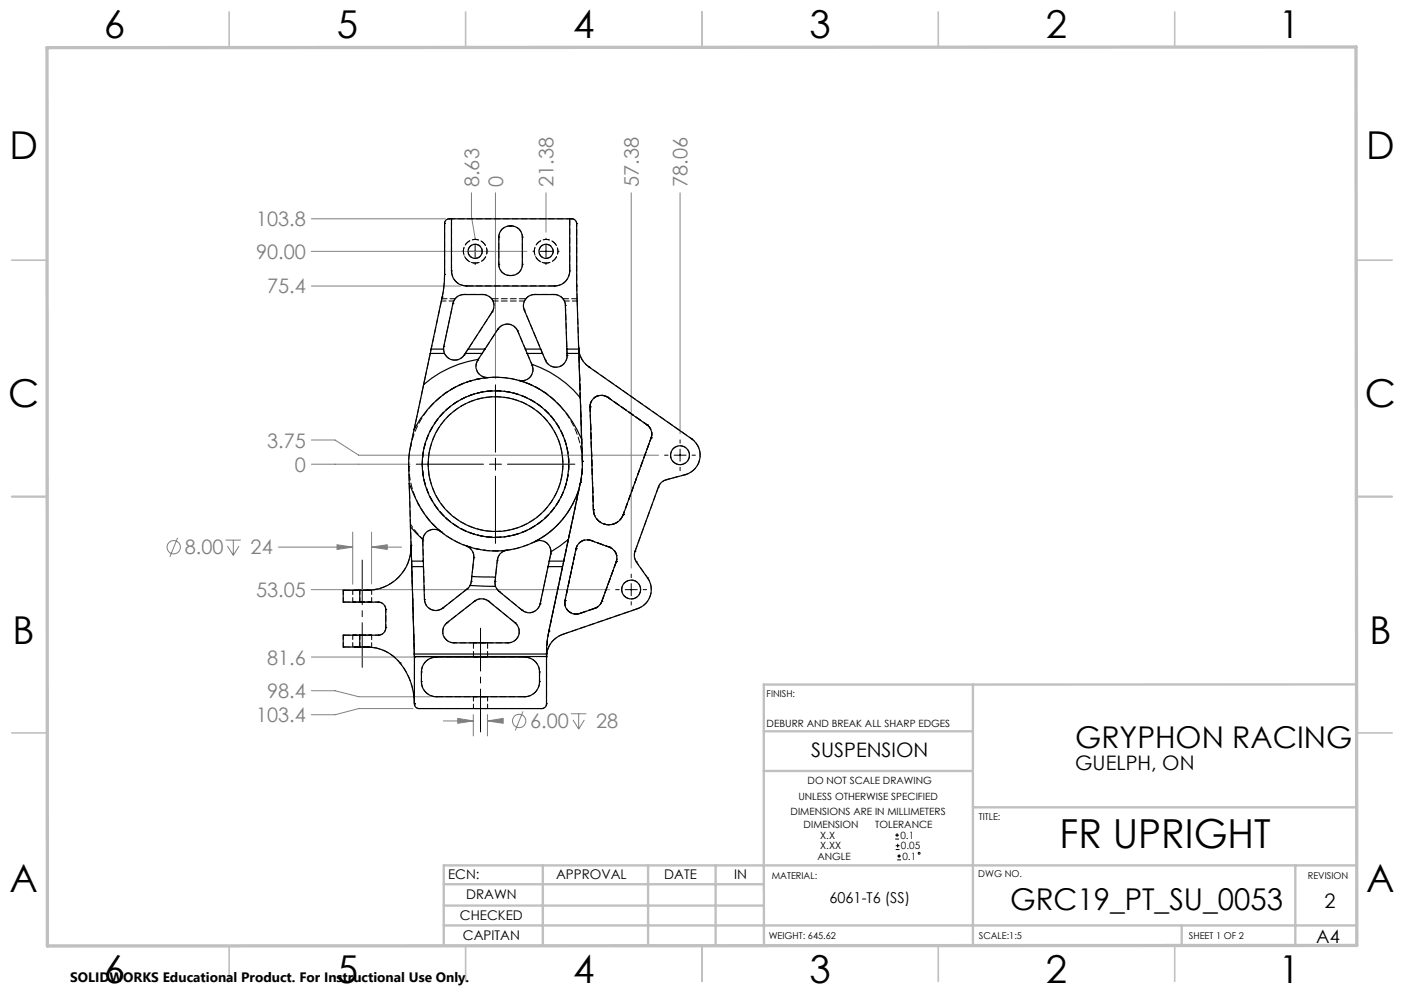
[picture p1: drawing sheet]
<svg xmlns="http://www.w3.org/2000/svg" width="297mm" height="210mm" viewBox="0 0 297 210" stroke-linecap="round" stroke-linejoin="round" font-family="sans-serif">
<g fill="none" stroke="#808080" stroke-width=".21">
<path d="M65.9 53.2h45.6M65.9 46.3h28.3M99.7 40.8v5l.8 4.6M104.8 40.8v39.3M115.5 40.8v8.3M133.5 40.8v79.3M143.9 40.8v50.9M65.9 60.5h31.5M65.9 98.2h20.9M65.9 93.1h5l5 3.2h63.4M37.6 113.7l-1.7 4M47.7 114.2h3.2"/>
<path d="M48.1 115.5l1.3 1.9M49.4 114.2v3.2M50.6 115.5l-1.2 1.9M58.9 115.7h15.7M71.3 115.2l3.3 .5-3.3 .5zM74.6 112.5v11.1M78.6 115.7l3.3-.5v1zM78.6 112.5v11M78.6 115.7h6.3M65.9 124.7h63.1M65.9 139h25.2M65.9 146.1h5l5 1.2h15.2"/>
<path d="M87.4 149.9h-11.5l-5 1.3h-5M93.8 152.5h6.3M96.8 151.9l3.3 .6-3.3 .5zM100.1 151.1v4.5M103.1 152.5l3.3-.6v1.1zM103.1 151.1v4.5M103.1 152.5h3.1M110.6 150.5l-1.6 4M120.8 150.9h3.2M121.2 152.3l1.2 1.9M122.4 150.9v3.3M123.6 152.3l-1.2 1.9"/>
<circle cx="36.7" cy="115.7" r="1.42"/>
<circle cx="109.8" cy="152.5" r="1.41"/>
</g>
<g fill="none" stroke="#000" stroke-width=".21">
<path d="M97.7 53.2h.3M99.2 53.2h2.6M100.5 50.4v.2M100.5 51.9v2.5M100.5 55.7v.2M103 53.2h.3M112.7 53.2h.3M114.2 53.2h2.6M115.5 50.4v.2M115.5 51.9v2.5M115.5 55.7v.2M118 53.2h.3"/>
<path d="M88.1 98.2h14.2M103.5 98.2h2.6M104.8 81.4v14.2M104.8 96.9v2.5M107.4 98.2h14.2M140.6 96.3h.7M142.6 96.3h2.5M143.9 93v.7M143.9 95v2.5M143.9 98.8v.7M146.4 96.3h.7M104.8 100.7v14.2"/>
<path d="M130.2 124.7h.8M132.3 124.7h2.5M133.5 121.4v.8M133.5 123.4v2.6M133.5 127.2v.7M136.1 124.7h.7M189.4 177.4h.8M189.4 176.6h.8M189.5 179.7h.8M189.5 178.8h.8M189.8 176.2v.8M189.9 178.4v.8"/>
<path d="M189.8 181.8h.8M189.8 181h.8M190.2 180.6v.9"/>
<circle cx="194.4" cy="180.4" r=".2"/>
</g>
<path d="M101.6 154.8v-21.9" fill="none" stroke="#000" stroke-width=".21" stroke-dasharray="15.2 1.3 1.3 1.3" stroke-dashoffset="6.2"/>
<path d="M76.6 141.1v-22.7" fill="none" stroke="#000" stroke-width=".21" stroke-dasharray="15.2 1.3 1.3 1.3" stroke-dashoffset="5.8"/>
<g fill="none" stroke="#c0c0c0" stroke-width=".35">
<path d="M48.5 2.5v7.5M98.5 2.5v7.5M148.5 2.5v7.5M198.5 2.5v7.5M248.5 2.5v7.5M2.5 55h7.5M287 55h7.5M2.5 105h7.5M287 105h7.5M2.5 155h7.5M287 155h7.5M48.5 200v7.5"/>
<path d="M98.5 200v7.5M148.5 200v7.5M198.5 200v7.5M248.5 200v7.5"/>
</g>
<g fill="none" stroke="#c0c0c0" stroke-width=".5">
<path d="M161.6 154.6h44.2M205.8 144.8v55.2M287 144.7l-125.4 .1v55.2M161.6 163h44.2M205.8 170.7h81.2M93.9 195.7h193.1M93.9 191.5h67.7M93.9 187h67.7M114.8 183v17M137.1 183v17M151.4 183v17M250 195.8v4.2"/>
<path d="M274 183v16.9M287 183h-193.1v17"/>
</g>
<path d="M9.9 10.1l276.9-.2 .2 190-277 .2z" fill="none" stroke="#c0c0c0" stroke-width=".7"/>
<path d="M96.8 151.9l3.3 .6-3.3 .5zM103.1 152.5l3.3-.6v1.1zM71.3 115.2l3.3 .5-3.3 .5zM78.6 115.7l3.3-.5v1z" fill="#808080"/>
<g fill="none" stroke="#000" stroke-width=".25">
<path d="M95.5 46.3v11a3.2 3.2 0 0 0 3.2 3.2h18.6a3.2 3.2 0 0 0 3.2-3.2v-11M106.2 48.5a2.54 2.54 0 0 1 2.7-.6 2.54 2.54 0 0 1 1.6 2.3v5.7a2.49 2.49 0 0 1-2.5 2.4 2.49 2.49 0 0 1-2.5-2.4v-5.7a2.48 2.48 0 0 1 .7-1.7zM91 74.7l-1.4 6.6M91 74.7h3M91.2 73.8l-.2 .9M91.2 73.8l2.5-11.5 .3-2.4 .1-12.6a.96 .96 0 0 1 .9-1h26a1.02 1.02 0 0 1 1 1v13.2l.4 13.3M91.2 73.8h2.6M93.8 73.8l.2 .9M93.8 73.8l2-9.6a2.34 2.34 0 0 1 2.3-1.9h4a2.35 2.35 0 0 1 2 3.7l-5.1 7.8M94 74.7a2.42 2.42 0 0 0 2.2 1.5 2.42 2.42 0 0 0 2.2-1.5M98.4 74.7h3.6M99 73.8l-.6 .9"/>
<path d="M99 73.8h3.6M101.2 76a23.4 23.4 0 0 0-11.6 5.3M101.2 76a2.42 2.42 0 0 0-.2 2.6 2.42 2.42 0 0 0 2.3 1.3M102 74.7l-.8 1.3M102.6 73.8l-.6 .9M102.6 73.8l2.7-4.2a2.39 2.39 0 0 1 4.2 .4l1.6 3.8M111.1 73.8l.4 .9M111.1 73.8h3.3M111.5 74.7l1 2.3M111.5 74.7h3.3M112.5 77a2.4 2.4 0 0 1-.3 2.6 2.4 2.4 0 0 1-2.5 .9M112.5 77a22.9 22.9 0 0 1 10.2 7.1"/>
<path d="M114.4 73.8l.4 .9M114.4 73.8l-3.5-8.2a2.37 2.37 0 0 1 2.2-3.3h4.1a2.35 2.35 0 0 1 2.4 2.3l.3 9.2M114.8 74.7a3.6 3.6 0 0 0 1.8 2.8 2.43 2.43 0 0 0 3.3-2.8M119.9 73.8v.9M119.9 73.8h2.5M119.9 74.7h2.5M122.4 73.8v.9M122.4 73.6a5.1 5.1 0 0 0 2.1 4l21.8 15.2a4.2 4.2 0 0 1 1.8 4.2 4.2 4.2 0 0 1-3.1 3.4l-4 1.1a2.35 2.35 0 0 0-1.7 1.5l-5 13.6a2.5 2.5 0 0 0 .3 2.3l2.4 3.3a4.3 4.3 0 0 1-2.1 6.5l-15.9 5.5a5 5 0 0 0-3.4 4.7M122.4 74.7l.3 9.4M87.6 90.8a19.2 19.2 0 0 1 19.2-10.9 19.6 19.6 0 0 1 15.3 11.1l.9 1.9M87.6 90.8l-1.1 5.7 .1 5.8M89.6 81.3l-2 9.5"/>
<path d="M122.7 84.1l.3 8.8M123 92.9l.1 6.9-.8 4.2M125.5 84.3a2.43 2.43 0 0 1 3.1-.3l8.2 5.8a2.38 2.38 0 0 1 .9 2.8l-5.9 16.3a3.3 3.3 0 0 1-3.5 2 3.3 3.3 0 0 1-2.8-3.1l-.7-21.7a2.13 2.13 0 0 1 .7-1.8zM86.6 102.3a21.5 21.5 0 0 0 7.8 11 18.5 18.5 0 0 0 27.9-9.3M86.6 102.3l.2 9.1M86.8 111.4l2.6 2.7M86.8 111.4l.3 7.3M87 115.3a9.5 9.5 0 0 1-10.9 9.5M87.1 118.7v1.1M87.1 118.7h2.4M87.1 119.8h2.5M87.1 119.8l.5 18.5"/>
<path d="M89.4 114.1l.1 4.6M89.5 118.7l.1 1.1M89.6 119.8l.2 7a2.4 2.4 0 0 0 3.9 1.8l5.1-4 .6-.8M93.3 112.5a2.42 2.42 0 0 0-3.9 1.6M98.6 115.5a2.42 2.42 0 0 1 1.6 2.5l-.4 3.9M107.2 116.4a2.38 2.38 0 0 0-2 2.1l-.4 3.6M113.1 114.6a2.38 2.38 0 0 1 3.5 2.1M115.9 119.8l-1.6 7.9a2.39 2.39 0 0 1-3.9 1.3l-4.8-3.9-.8-1.1M115.9 119.8h3.1M116.2 118.7l-.3 1.1M116.2 118.7h3M116.6 116.7l-.4 2"/>
<path d="M119 119.8l-2.9 13.7-.5 3.2v1.6M119.2 118.7l-.2 1.1M120.2 114.1l-3.6 2.6M120.2 114.1l-1 4.6M122.3 104l-2.1 10.1M122.6 114.8a2.4 2.4 0 0 1 2.4-.5l3.9 1.4a2.38 2.38 0 0 1 1.5 3.1l-3.1 8.4a2.44 2.44 0 0 1-1.5 1.4l-3.2 1.1a2.36 2.36 0 0 1-3.1-2.7l2.3-10.9 .2-.5zM76.1 127.3h3.9a1.57 1.57 0 0 1 1.6 1.6v3.8a1.57 1.57 0 0 1-1.6 1.6h-3.9M76.1 136.8a9.7 9.7 0 0 1 10.4 6.4 14.9 14.9 0 0 1 1.2 5.7M76.1 134.3h-3.5v2.5h3.5M76.1 124.8h-3.5v2.5h3.5M76.1 124.8v2.5M76.1 134.3v2.5"/>
<path d="M87.6 138.3l.1 .5M87.6 138.3h28M87.7 138.8h27.9M87.7 138.8v10.1M94.3 132l6.1-4.9a2.37 2.37 0 0 1 3 .1l5.6 4.5a2.38 2.38 0 0 1 .7 2.7 2.38 2.38 0 0 1-2.2 1.6h-11.5a2.36 2.36 0 0 1-2.2-1.4 2.36 2.36 0 0 1 .5-2.6zM99.4 123.8l5.4 .2M99.8 121.9l5 .2M99.8 121.9l-.2 1.6-.2 .3M104.8 122.1l-.1 .9 .1 1M115.6 138.3v.5M115.6 138.8v10.1a.96 .96 0 0 1-1 1h-25.9a.96 .96 0 0 1-1-1M89.9 140.1a3.2 3.2 0 0 1 2.4-1.1h18.6a3.2 3.2 0 0 1 3.2 3.1 5 5 0 0 1-.7 4.1 3.2 3.2 0 0 1-2.5 1.1h-18.6a3.2 3.2 0 0 1-3.2-3.1 5.1 5.1 0 0 1 .8-4.1z"/>
<circle cx="100.5" cy="53.2" r="1.49"/>
<circle cx="115.5" cy="53.2" r="1.5"/>
<circle cx="104.8" cy="98.2" r="14.2"/>
<circle cx="104.8" cy="98.2" r="15.5"/>
<circle cx="143.9" cy="96.3" r="1.99"/>
<circle cx="133.5" cy="124.7" r="1.99"/>
</g>
<g fill="none" stroke="#000" stroke-width=".21" stroke-dasharray="1.3 .6" stroke-dashoffset=".6">
<path d="M105.5 50.1v5.8M110.5 50.1v5.8M110.9 65.6l4.5 10.6M86.9 94.3a18.4 18.4 0 0 1 4.3-8.5M90.6 98.1a14.2 14.2 0 0 1 21-12.5 14.2 14.2 0 0 1 1 24.5 14.2 14.2 0 0 1-22-10.8v-1.2M88.5 106.6a18.4 18.4 0 0 0 4.8 5.9M100.2 117.9l-.2 2M113.1 114.5a18.4 18.4 0 0 0 8.1-7.9M131.8 108.8l5.9-16.2M145 100.4a4.3 4.3 0 0 0 3.1-3.4 4.3 4.3 0 0 0-1.8-4.2M76.1 127.3h3.9M77.6 124.8h1h-1"/>
<path d="M77.6 136.8l1 .1-1-.1M80 134.3h-3.9M81.6 128.9v3.8M105 120.5l.2-2M107.5 135.9h-11.5M107.5 135.9a2.38 2.38 0 0 0 2.2-1.5 2.38 2.38 0 0 0-.7-2.7M89.1 144.2v-2.1M114.1 142.1v2.1"/>
</g>
<g fill="none" stroke="#000" stroke-width=".21" stroke-dasharray="1.3 .6" stroke-dashoffset=".3">
<path d="M93.4 63.7h2.6M86.5 98.7l.3 12.2M86.5 98.7v-2.2l.4-2.2M115.5 83.2l-1.8-1.2-2-.9-2-.7M123.2 97.5l-.1 2.3-.3 2.2M136.9 89.8l-8.3-5.8M93.3 112.5a18.4 18.4 0 0 1-6.8-13.8M72.6 134.3v2.5M72.6 124.8v2.5M74.6 124.8v2.5M74.6 134.3v2.5M76.1 136.8v-2.5"/>
<path d="M76.1 127.3v-2.5M78.6 127.3v-2.5M78.6 136.9v-2.6M80 127.3a1.59 1.59 0 0 1 1.6 1.6M81.6 132.7a1.59 1.59 0 0 1-1.6 1.6M104.7 123l.3-2.5M115.6 138.9v-.7M115.6 138.2v.7M115.6 138.7v10.1M100.1 147.3v2.5M103.1 149.8v-2.5"/>
</g>
<g fill="none" stroke="#000" stroke-width=".21" stroke-dasharray="1.3 .6" stroke-dashoffset=".5">
<path d="M98.2 62.3l-1.3 .3-.6 .6M101.1 76.2l4.2-6.6M102.1 62.3h-3.9M103.3 79.8a18.4 18.4 0 0 0-9.1 3.4M104 63.2l-.6-.6-1.3-.3M112.6 77.2l-3.1-7.2M113.1 62.3l-1.2 .3-.7 .6M117.2 62.3h-4.1M119.1 63.2l-.6-.6-1.3-.3M119.6 64.6l-.2-.9M89.3 98.1a15.5 15.5 0 0 1 22.9-13.6 15.5 15.5 0 0 1 1.1 26.6 15.5 15.5 0 0 1-23.9-11.8l-.1-1.2M91.2 85.8a18.4 18.4 0 0 1 27.3 0"/>
<path d="M122.8 85.9l-.2-6.1M123.2 97.5l-.4-11.6M86.8 110.9l2.7 3.2M121.9 116a2.38 2.38 0 0 1 3.1-1.7M125 114.3a2.38 2.38 0 0 0-3.1 1.7M141 101.4l4-1M74.6 134.3h4h-4M77.6 124.8h-3h3M77.6 136.8h-3h3M78.6 127.3h-4h4M94.6 131.7a2.38 2.38 0 0 0-.8 2.6 2.38 2.38 0 0 0 2.2 1.6M100.1 138.9h3h-3"/>
<path d="M100.1 135.9h3h-3M125.8 128.6a2.38 2.38 0 0 0 1.5-1.4M127.3 127.2a2.38 2.38 0 0 1-1.5 1.4M134.9 128.7a4.3 4.3 0 0 0 2.1-6.5M137 122.2l-2.3-3.4M100.1 147.3h3h-3M103.1 149.8h-2.9h2.9"/>
</g>
<g fill="none" stroke="#000" stroke-width=".21" stroke-dasharray="1.3 .6">
<path d="M94.1 47.3h.1M94.1 58h.1M94.1 47.3v10.7M95.1 46.3h.1M95.5 57.3h.1M95.5 46.3h.1M95.5 57.3a3.2 3.2 0 0 0 3.2 3.2M105.5 55.9h.1M105.5 50.1h.1M107.9 58.3h.1M107.9 47.8h.1M108.1 58.3h.1"/>
<path d="M108.1 47.8h.1M108.1 58.3h-.2M108.1 47.8h-.2M110.5 50.1h.1M110.5 55.9h.1M120.5 57.3h.1M120.5 46.3h.1M121 46.3h-25.9M121 46.3h.1M122 47.3h.1M89.9 79.8l3.5-16.1M93.5 63.2l.1-.4"/>
<path d="M93.5 63.2l-.1 .5M93.6 62.8h.1M93.9 73.3h.1M95.8 64.1h.1M96 63.7l.3-.5M96 63.7l-.2 .4M98.2 62.3h.1M98.2 75.1h.1M98.2 75.1l5.9-9.2M98.7 60.5h.1M101.1 76.2h.1M102.1 62.3h.1"/>
<path d="M103.3 79.8h.1M104 63.2l.3 .5M104.1 65.9h.1M105.3 69.6h.1M109.5 70h.1M109.5 70a2.38 2.38 0 0 0-4.2-.4M110.9 65.6h.1M110.9 63.7l.3-.5M112.6 77.2h.1M113.1 62.3h.1M115.4 76.2h.1M117.2 62.3h.1"/>
<path d="M117.3 60.5a3.2 3.2 0 0 0 3.2-3.2M117.3 60.5h.1M119.1 63.2l.3 .5M119.6 64.6h.1M120 75.2h.1M122 60.5h.1M122.1 63.7v-.5M122.4 73.6h.1M124.6 77.5h.1M86.5 98.7h.1M86.9 94.3h.1M109.7 80.4h.1"/>
<path d="M123.2 97.5h.1M124.8 86.1h.1M128.6 84h.1M136.9 89.8a2.38 2.38 0 0 1 .8 2.8M136.9 89.8h.1M137.7 92.6h.1M137.7 92.6a2.38 2.38 0 0 0-.8-2.8M146.3 92.8h.1M87 115.3h.1M89.4 114.4h.1M89.5 114.1l-.1 .3M89.5 114.1a2.38 2.38 0 0 1 3.8-1.6"/>
<path d="M93.3 112.5h.1M98.7 115.4h.1M98.7 115.4a2.38 2.38 0 0 1 1.5 2.5M100.2 117.9h.1M105.2 118.5h.1M105.2 118.5a2.38 2.38 0 0 1 2.1-2.1M107.3 116.4h.1M113.1 114.5h.1M116.5 117.2v-.1M116.5 117.2h.1M121.9 116h.1M122.8 102a18.4 18.4 0 0 1-9.7 12.5"/>
<path d="M122.8 102h.1M125 114.3h.1M125.5 107.8a3.3 3.3 0 0 0 2.8 3.1 3.3 3.3 0 0 0 3.5-2.1M125.5 107.8h.1M128.9 115.7h.1M130.4 118.8h.1M131.8 108.8h.1M134.3 116.6h.1M134.7 118.8h.1M139.3 103h.1M141 101.4h.1M145 100.4h.1"/>
<path d="M72.6 124.8h.1M72.6 127.3h.1M72.6 134.3h.1M72.6 136.8h.1M77.6 136.8h.1M77.6 124.8h.1M79.4 124.7h.1M80 127.3h.1M80 134.3h.1M81.6 132.7h.1M81.6 128.9h.1M87.7 138.4v.3"/>
<path d="M87.7 138.9v-.2M87.7 138.9h.1M89.8 126.8h.1M92.3 138.9h.1M93.7 128.6h.1M94.6 131.7h.1M96 135.9h.1M98.8 124.6h.1M99.7 122.9h.1M100.4 127.1h.1M103.4 127.1a2.38 2.38 0 0 0-3 0M103.4 127.1h.1"/>
<path d="M104.7 123h.1M105.6 125.1h.1M107.5 135.9h.1M109 131.7h.1M110.4 129h.1M111 138.9a3.2 3.2 0 0 1 3.1 3.2M111 138.9h.1M114.3 127.7l2.2-10.5M114.3 127.7h.1M115.6 138.7v-.3M115.6 138.2v.2M115.6 138.2h.1"/>
<path d="M115.6 138.9h.1M116.1 133.4h.1M119 134.2h.1M119.5 127a2.38 2.38 0 0 0 3.1 2.7M119.5 127h.1M122.6 129.7h.1M122.6 129.7a2.38 2.38 0 0 1-3.1-2.7M125.8 128.6h.1M127.3 127.2l3.1-8.4M127.3 127.2h.1M134.9 128.7h.1M137 122.2h.1"/>
<path d="M84.7 140.2h.1M87.7 148.8h.1M88.7 149.8h.1M89.1 142.1a3.2 3.2 0 0 1 3.2-3.2M89.1 142.1h.1M89.1 144.2h.1M92.3 147.3a3.2 3.2 0 0 1-3.2-3.1M92.3 147.3h.1M111 147.3a3.2 3.2 0 0 0 3.1-3.1M111 147.3h.1M114.1 142.1h.1M114.1 144.2h.1"/>
<path d="M114.6 149.8h-25.9M114.6 149.8h.1M115.6 148.8h.1"/>
</g>
<g fill="none" stroke="#000" stroke-width=".21" stroke-dasharray="1.3 .6" stroke-dashoffset=".1">
<path d="M93.6 62.8l.2-1.6 .3-3.2M120 75.2l-.4-10.6M122.1 63.2h-3M122.4 73.6l.8 23.9M89.3 82.8l.6-3M145.9 96.3a2 2 0 0 0-2.9-1.8 2 2 0 0 0-.4 3.3 2 2 0 0 0 3.2-1.1l.1-.4M89.4 114.4l.4 12.4M98.7 115.4a18.4 18.4 0 0 0 8.6 1M107.3 116.4a18.4 18.4 0 0 1-8.6-1M134.3 116.6l5-13.6M99.7 122.9l.3-3M100.1 135.9v3"/>
<path d="M103.1 138.9v-3M110.4 129a2.38 2.38 0 0 0 3.9-1.3M115.6 138.2l.1-2.4 .4-2.4M115.6 138.2l.2-3.2 .3-1.6M135.5 124.7a2 2 0 0 0-2.8-1.8 2 2 0 0 0-.4 3.3 2 2 0 0 0 3.2-1.1v-.4"/>
</g>
<g fill="none" stroke="#000" stroke-width=".21" stroke-dasharray="1.3 .6" stroke-dashoffset="-.1">
<path d="M95.5 57.3v-11M120.5 46.3v11M101.1 76.2a2.38 2.38 0 0 0-.1 2.5 2.38 2.38 0 0 0 2.3 1.1M111.2 63.2h-7.2M117.3 60.5h-18.6M109.7 80.4a2.38 2.38 0 0 0 2.5-.7 2.38 2.38 0 0 0 .4-2.5M118.5 85.8a18.4 18.4 0 0 1 4.7 11.7M124.8 86.1a2.38 2.38 0 0 1 1.3-2.2 2.38 2.38 0 0 1 2.5 .1M128.6 84a2.38 2.38 0 0 0-2.5-.1 2.38 2.38 0 0 0-1.3 2.2M113.1 114.5a2.38 2.38 0 0 1 2.5 .3 2.38 2.38 0 0 1 .9 2.3M89.8 126.8a2.38 2.38 0 0 0 1.4 2.1 2.38 2.38 0 0 0 2.5-.3M92.3 138.9h18.7"/>
<path d="M103.4 127.1l5.6 4.6M122.6 129.7l3.2-1.1M92.3 147.3h18.7"/>
</g>
<g fill="none" stroke="#000" stroke-width=".21" stroke-dasharray="1.3 .6" stroke-dashoffset=".4">
<path d="M98 53.1a2.5 2.5 0 0 1 3.6-2.2 2.5 2.5 0 0 1 .4 4.2 2.5 2.5 0 0 1-3.9-1.5l-.1-.5M100.5 55.6a2.5 2.5 0 0 1-2.2-3.6 2.5 2.5 0 0 1 4.2-.4 2.5 2.5 0 0 1-1.5 4h-.5M113 53.1a2.5 2.5 0 0 1 3.6-2.2 2.5 2.5 0 0 1 .4 4.2 2.5 2.5 0 0 1-3.9-1.5l-.1-.5M115.5 55.6a2.5 2.5 0 0 1-2.2-3.6 2.5 2.5 0 0 1 4.2-.4 2.5 2.5 0 0 1-1.5 4h-.5M104.1 65.9a2.38 2.38 0 0 0 .2-2.2M89.3 82.8l-2.4 11.5M91.2 85.8a18.4 18.4 0 0 1 12.1-6M98.7 115.4a18.4 18.4 0 0 1-5.4-2.9M113.1 114.5a18.4 18.4 0 0 1-5.8 1.9M128.9 115.7l-3.9-1.4M134.7 118.8a2.5 2.5 0 0 1-.4-2.2M139.3 103a2.5 2.5 0 0 1 1.7-1.6"/>
<path d="M77.6 136.8a9 9 0 0 1 7.1 3.4M87.7 138.9v9.9M104.7 123a2.38 2.38 0 0 0 .9 2.1M110.4 129l-4.8-3.9M119 134.2a5 5 0 0 0-3.4 4.7M87.7 148.8v-9.9"/>
</g>
<g fill="none" stroke="#000" stroke-width=".21" stroke-dasharray="1.3 .6" stroke-dashoffset=".2">
<path d="M93.9 73.3a2.38 2.38 0 0 0 1.4 2.7 2.38 2.38 0 0 0 2.9-.9M96.3 63.2h-2.8M104.3 63.7h6.6M115.4 76.2a2.38 2.38 0 0 0 2.7 1.4 2.38 2.38 0 0 0 1.9-2.4M119.4 63.7h2.7M122.1 63.2l-.1-2.7M122.4 73.6a5 5 0 0 0 2.2 3.9M122.6 79.8l-.5-16.1M109.7 80.4a18.4 18.4 0 0 1 8.8 5.4M124.8 86.1l.7 21.7M87 115.3l.7 23.6M120.2 114.1l2.6-12.1"/>
<path d="M87.7 138.4l-.9-27.5M87.7 138.9l-.7-23.6M93.7 128.6l5.1-4M116.1 133.4l4.1-19.3"/>
</g>
<g fill="none" stroke="#000" stroke-width=".21" stroke-dasharray="1.3 .6" stroke-dashoffset=".7">
<path d="M102 53.1a1.5 1.5 0 0 1-2.1 1.4 1.5 1.5 0 0 1-.3-2.5 1.5 1.5 0 0 1 2.4 .8v.3M105.5 55.9a2.38 2.38 0 0 0 2.4 2.4M107.9 47.8a2.38 2.38 0 0 0-2.4 2.3M108.1 58.3a2.38 2.38 0 0 0 2.4-2.4M110.5 50.1a2.38 2.38 0 0 0-2.4-2.3M117 53.1a1.5 1.5 0 0 1-2.1 1.4 1.5 1.5 0 0 1-.3-2.5 1.5 1.5 0 0 1 2.4 .8v.3M95.8 64.1l-1.9 9.2M122 60.5v-13.2M146.3 92.8l-21.7-15.3M87 115.3a9.2 9.2 0 0 1-7.6 9.4M121.9 116l-2.4 11M122.8 102l-6.7 31.4"/>
<path d="M128.9 115.7a2.38 2.38 0 0 1 1.5 3.1M130.4 118.8a2.38 2.38 0 0 0-1.5-3.1M94.6 131.7l5.8-4.6M84.7 140.2a13.8 13.8 0 0 1 3 8.6"/>
</g>
<path d="M95.1 46.3a1 1 0 0 0-1 1M122 47.3a1 1 0 0 0-1-1M76.1 136.8h1.5M77.6 124.8h-1.5M88.7 149.8a1 1 0 0 1-1-1M115.6 148.8a1 1 0 0 1-1 1" fill="none" stroke="#000" stroke-width=".21" stroke-dasharray="1.3 .6" stroke-dashoffset=".8"/>
<path d="M72.6 136.8h3.5M72.6 127.3h3.5M76.1 134.3h-3.5M76.1 124.8h-3.5M119 134.2l15.9-5.5" fill="none" stroke="#000" stroke-width=".21" stroke-dasharray="1.3 .6" stroke-dashoffset="-.2"/>
<path d="M110.9 63.7a2.38 2.38 0 0 0 0 1.9M98.8 124.6a2.38 2.38 0 0 0 .9-1.7" fill="none" stroke="#000" stroke-width=".21" stroke-dasharray="1.3 .6" stroke-dashoffset="1"/>
<path d="M79.4 124.7l-1.8 .1" fill="none" stroke="#000" stroke-width=".21" stroke-dasharray="1.3 .6" stroke-dashoffset=".9"/>
<text font-size="8.5" x="224.1" y="179.3">FR UPRIGHT</text>
<g font-size="8.1">
<text x="22" y="8">6</text>
<text x="71.2" y="8">5</text>
<text x="121.2" y="8">4</text>
<text x="171.3" y="8">3</text>
<text x="221.3" y="8">2</text>
<text x="270.5" y="8">1</text>
<text x="2" y="33.6">D</text>
<text x="289" y="33.6">D</text>
<text x="1.7" y="86.1">C</text>
<text x="288.7" y="86.1">C</text>
<text x="2.7" y="136.1">B</text>
<text x="289.7" y="136.1">B</text>
<text x="2" y="188.6">A</text>
<text x="289" y="188.6">A</text>
<text x="22" y="208">6</text>
<text x="71.2" y="208">5</text>
<text x="121.2" y="208">4</text>
<text x="171.3" y="208">3</text>
<text x="221.3" y="208">2</text>
<text x="270.5" y="208">1</text>
</g>
<g font-size="6.3">
<text x="227.4" y="158.2">GRYPHON RACING</text>
<text x="213.7" y="192.5">GRC19_PT_SU_0053</text>
</g>
<g font-size="4.2" fill="#808080">
<text x="101.3" y="39.6" transform="rotate(-90 101.3 39.6)">8.63</text>
<text x="106.4" y="39.6" transform="rotate(-90 106.4 39.6)">0</text>
<text x="117.1" y="39.6" transform="rotate(-90 117.1 39.6)">21.38</text>
<text x="135.1" y="39.6" transform="rotate(-90 135.1 39.6)">57.38</text>
<text x="145.5" y="39.6" transform="rotate(-90 145.5 39.6)">78.06</text>
<text x="54.2" y="47.9">103.8</text>
<text x="54.2" y="54.7">90.00</text>
<text x="56.5" y="62.1">75.4</text>
<text x="56.5" y="94.7">3.75</text>
<text x="62.4" y="99.7">0</text>
<text x="39.1" y="117.3">8.00</text>
<text x="53" y="117.3">24</text>
<text x="54.2" y="126.3">53.05</text>
<text x="56.5" y="140.5">81.6</text>
<text x="56.5" y="147.6">98.4</text>
<text x="54.2" y="152.7">103.4</text>
<text x="112.2" y="154">6.00</text>
<text x="126.1" y="154">28</text>
</g>
<g font-size="4.2">
<text x="171.6" y="160.2">SUSPENSION</text>
<text x="227.4" y="162.8">GUELPH, ON</text>
<text x="280.2" y="192.1">2</text>
</g>
<text font-size="3.9" x="278.4" y="199.3">A4</text>
<text font-size="3.2" x="175.5" y="190.9">6061-T6 (SS)</text>
<text font-size="2.9" x="14.9" y="207.6">SOLIDWORKS Educational Product. For Instructional Use Only.</text>
<g font-size="2.8">
<text x="94.8" y="185.9">ECN:</text>
<text x="117.6" y="185.9">APPROVAL</text>
<text x="140.5" y="185.9">DATE</text>
<text x="155.3" y="185.9">IN</text>
<text x="98.6" y="190.2">DRAWN</text>
<text x="97.3" y="194.5">CHECKED</text>
<text x="97.9" y="198.9">CAPITAN</text>
</g>
<g font-size="2.1">
<text x="162.2" y="153.7">DEBURR AND BREAK ALL SHARP EDGES</text>
<text x="170.8" y="165.8">DO NOT SCALE DRAWING</text>
<text x="167.2" y="172.4">DIMENSIONS ARE IN MILLIMETERS</text>
<text x="168.9" y="169.2">UNLESS OTHERWISE SPECIFIED</text>
<text x="170" y="175.2">DIMENSION</text>
<text x="173.5" y="179.6">X.XX</text>
<text x="173.5" y="177.4">X.X</text>
<text x="185.2" y="175.2">TOLERANCE</text>
<text x="190.5" y="177.4">0.1</text>
<text x="190.6" y="179.6">0.05</text>
<text x="172.9" y="181.8">ANGLE</text>
<text x="190.9" y="181.8">0.1</text>
</g>
<g font-size="2">
<text x="162.2" y="147.5">FINISH:</text>
<text x="207.1" y="173.3">TITLE:</text>
<text x="163.3" y="185.9">MATERIAL:</text>
<text x="207" y="185.5">DWG NO.</text>
<text x="276.7" y="185.9">REVISION</text>
<text x="162.6" y="198.5">WEIGHT: 645.62</text>
<text x="207.1" y="198.6">SCALE:1:5</text>
<text x="251.5" y="198.6">SHEET 1 OF 2</text>
</g>
</svg>
